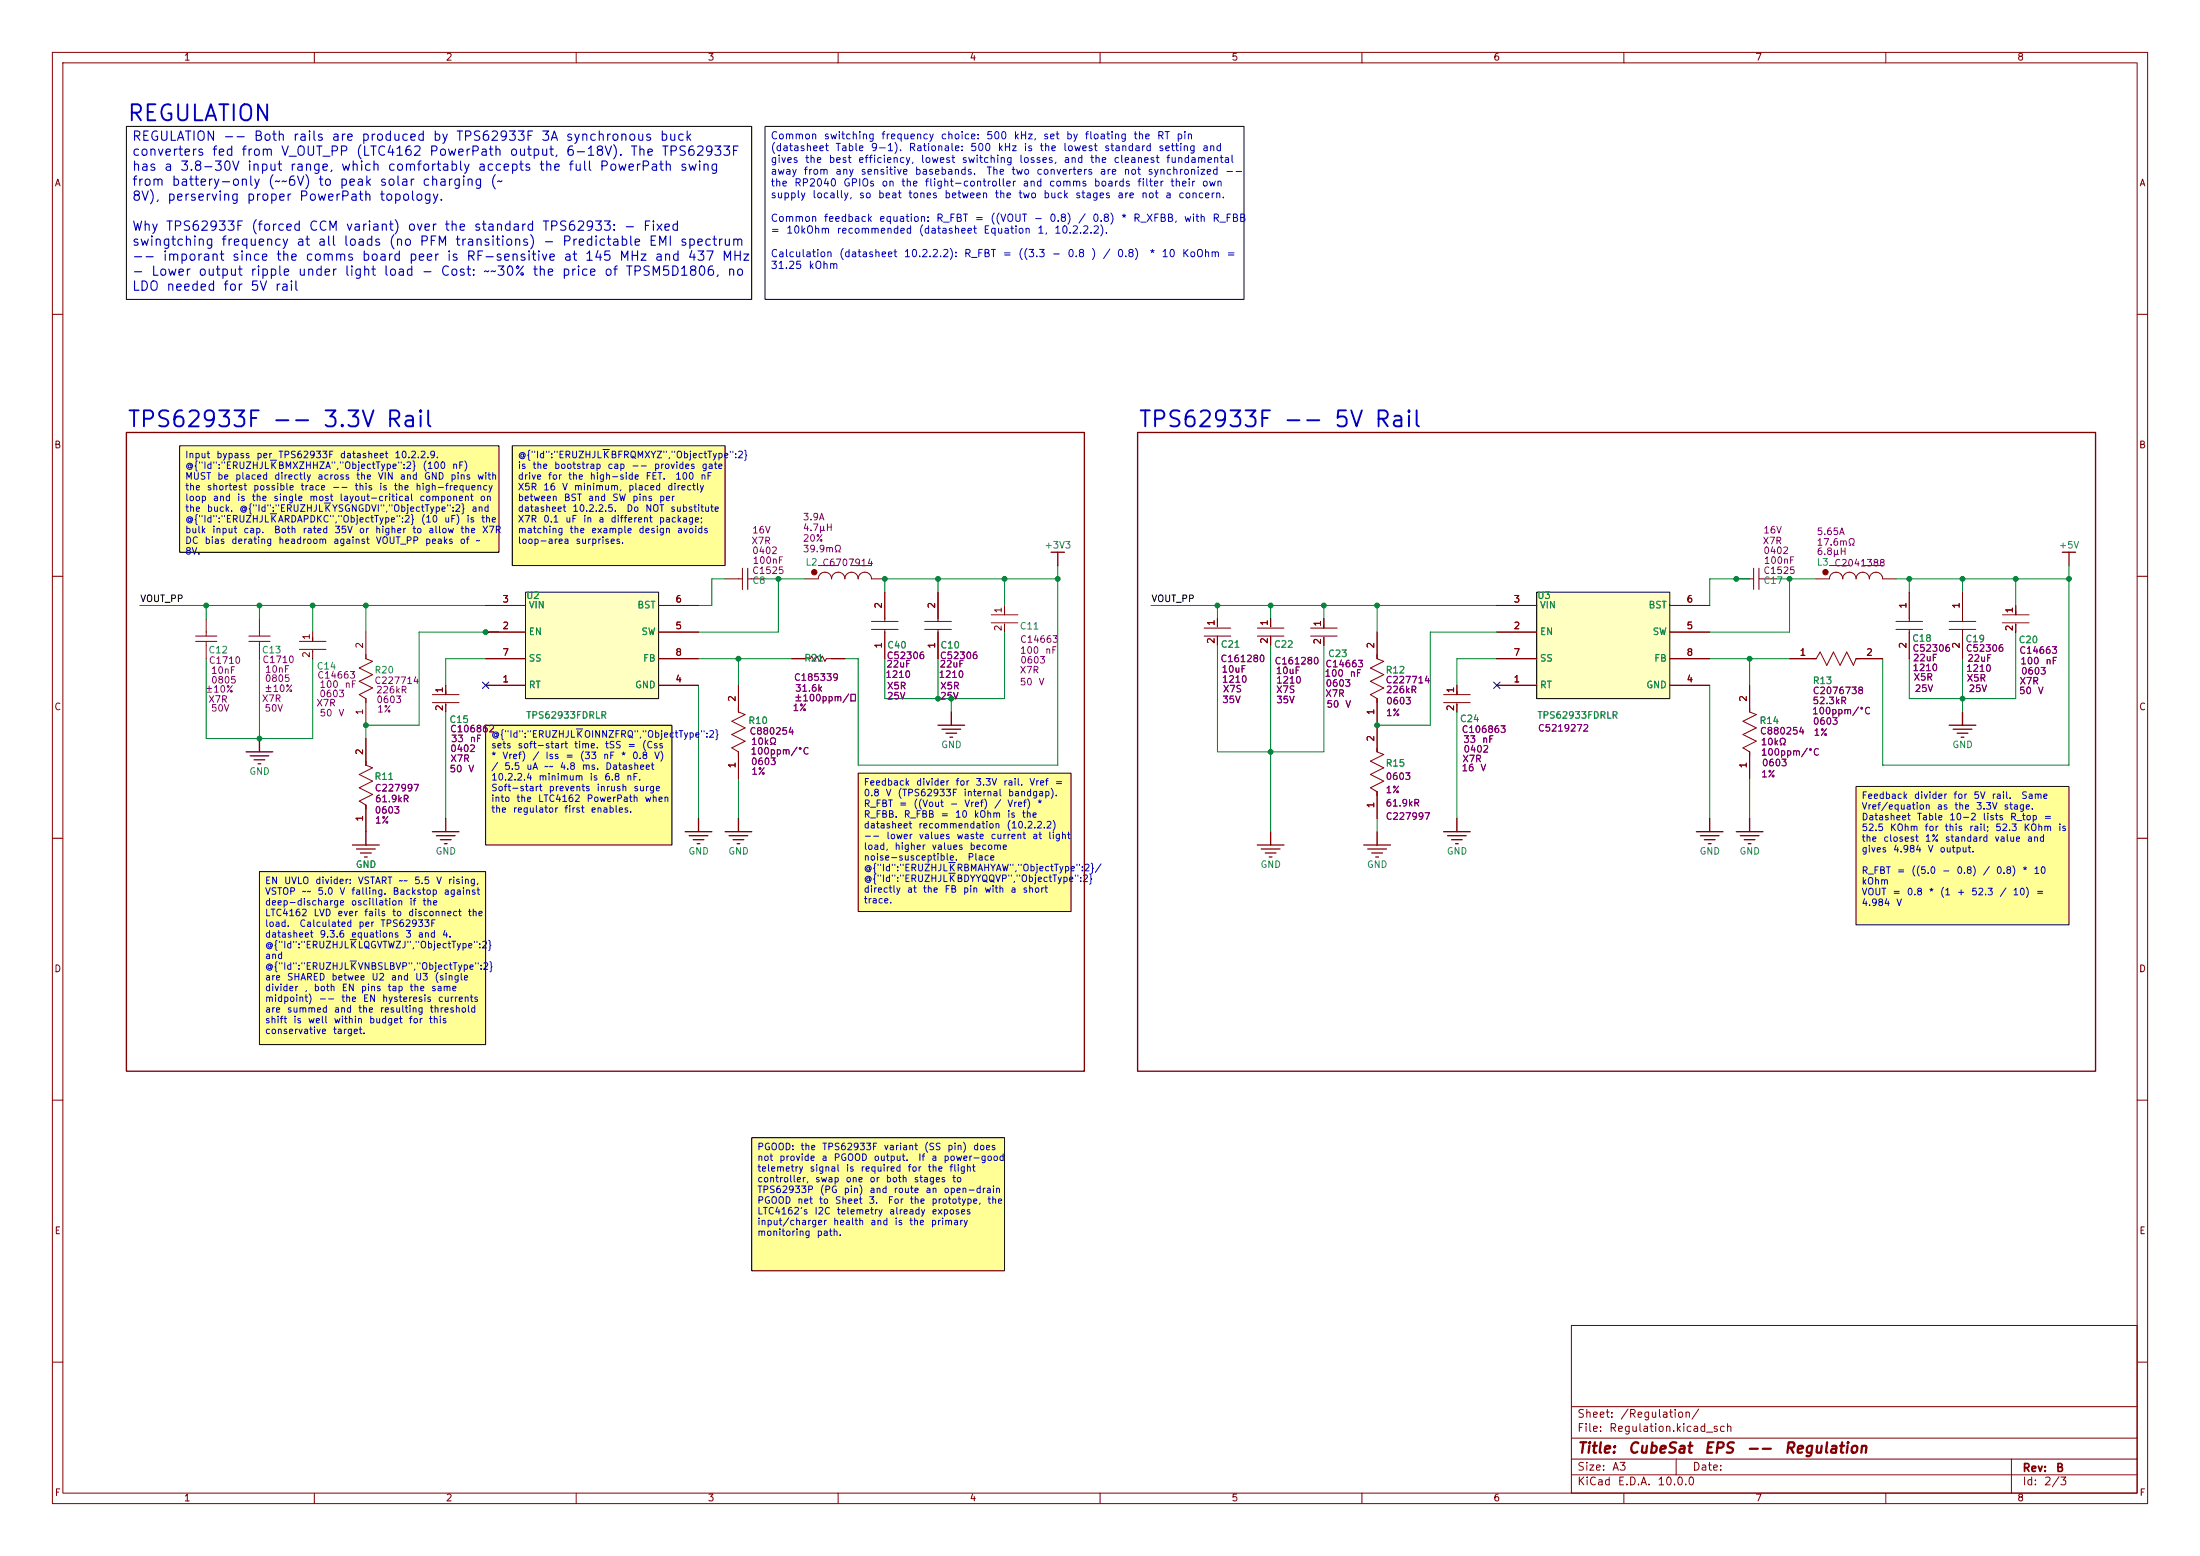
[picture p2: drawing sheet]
<svg xmlns="http://www.w3.org/2000/svg" width="420mm" height="297mm" viewBox="0 0 420 297" stroke-linecap="round" stroke-linejoin="round" font-family="sans-serif">
<g fill="none" stroke="#840000" stroke-width=".19">
<path d="M10 10h400v277h-400zM12 12h396v273h-396zM60 10v2M110 10v2M160 10v2M210 10v2M260 10v2M310 10v2M360 10v2M10 60h2M408 60h2M10 110h2"/>
<path d="M408 110h2M10 160h2M408 160h2M10 210h2M408 210h2M300 253h108v32h-108zM10 260h2M300 278.5h108M300 274.5h108M300 268.5h108M320 278.5v3M384 278.5v6.5"/>
<path d="M408 260h2M60 285v2M110 285v2M160 285v2M210 285v2M260 285v2M300 281.5h108M310 285v2M360 285v2"/>
</g>
<g fill="#fff">
<path d="M24.1 24.1h119.4v33.1h-119.4z"/>
<path d="M146 24.1h91.5v33.1h-91.5z"/>
</g>
<g fill="#ffff96">
<path d="M49.5 166.4h43.2v33h-43.2z"/>
<path d="M354.3 150.1h40.7v26.4h-40.7z"/>
<path d="M163.8 147.6h40.7v26.4h-40.7z"/>
<path d="M92.7 138.4h35.6v22.9h-35.6z"/>
<path d="M143.5 217.2h48.3v25.4h-48.3z"/>
<path d="M34.3 85.1h60.9v20.3h-60.9z"/>
<path d="M97.8 85.1h40.6v22.9h-40.6z"/>
</g>
<g fill="none" stroke="#840000" stroke-width=".25">
<path d="M393.7 105.4h2.5M395 105.4v2.6M372.1 138.4h5.1M372.9 139.2h3.5M373.6 140h2.1M374.6 135.9v2.5M47 143.5h5.1M47.8 144.3h3.5M48.5 145h2M49.3 145.8h.5M49.5 141v2.5M69.8 158.8v2.5"/>
<path d="M82.5 158.8h5.1M83.3 159.5h3.6M85.1 156.2v2.6M130.8 158.8h5.1M131.6 159.5h3.5M133.3 156.2v2.6M138.4 158.8h5.1M139.2 159.5h3.5M141 156.2v2.6M323.8 158.8h5.1M324.6 159.5h3.6M326.4 156.2v2.6"/>
<path d="M331.5 158.8h5M332.2 159.5h3.6M334 156.2v2.6M374.4 140.7h.5M67.3 161.3h5.1M68.1 162.1h3.5M68.8 162.8h2.1M69.6 163.6h.5M84.1 160.3h2M84.8 161h.5M132.3 160.3h2.1M133.1 161h.5"/>
<path d="M140 160.3h2M140.7 161h.5M325.4 160.3h2M326.1 161h.5M333 160.3h2M333.8 161h.5"/>
</g>
<g fill="none" stroke="#840000" stroke-width=".19">
<path d="M39.4 118.1v3.3M49.5 118.1v3.3M138.4 110.5h3.3M141.7 108.5v4M142.7 110.5h3.3M142.7 108.5v4M166.4 118.6h5M168.9 113v5.6M331.5 110.5h3.3M334.8 108.5v4M335.8 110.5h3.3M335.8 108.5v4"/>
<path d="M346.7 110.5h2.5a1.27 1.27 0 0 1 1.3-1.3 1.27 1.27 0 0 1 1.3 1.3 1.27 1.27 0 0 1 1.3-1.3 1.27 1.27 0 0 1 1.2 1.3 1.27 1.27 0 0 1 1.3-1.3 1.27 1.27 0 0 1 1.3 1.3 1.27 1.27 0 0 1 1.2-1.3 1.27 1.27 0 0 1 1.3 1.3h2.5M349.2 108h3.9M355.6 108h3.8M361.9 118.6h5.1M364.5 113v5.6M372.1 118.6h5.1M374.6 113v5.6M382.3 118.9h5M382.3 117.3h5M384.8 115.6v1.7M384.8 119.1v1.6M37.3 121.4h4.1"/>
<path d="M37.3 122.4h4.1M39.4 122.4v3.3M47.5 121.4h4.1M47.5 122.4h4.1M49.5 122.4v3.3M57.1 122.4h5.1M57.1 124h5.1M59.7 120.7v1.7M59.7 124.2v1.5M69.8 120.7v5l1.3 .5-2.5 1.3 2.5 1.3-2.5 1.2 2.5 1.3-2.5 1.3 1.2 .8v5M82.5 134.1h5.1M82.5 132.6h5.1"/>
<path d="M85.1 130.8v1.8M85.1 134.4v1.5M141 130.8v5.1l1.2 .5-2.5 1.3 2.5 1.2-2.5 1.3 2.5 1.3-2.5 1.2 1.3 .8v5.1M151.1 125.7h3.6l.2-.5 .5 1 .6-1 .5 1 .5-1 .5 1 .2-.5h3.6M166.4 120.1h5M168.9 120.1v5.6M334 130.8v5.1l1.3 .5-2.6 1.3 2.6 1.2-2.6 1.3 2.6 1.3-2.6 1.2 1.3 .8v5.1M341.6 125.7h5.1l.8-1.2 1.2 2.5 1.3-2.5 1.3 2.5 1.3-2.5 1.2 2.5 .5-1.3h5.1M361.9 120.1h5.1M364.5 120.1v5.6M372.1 120.1h5.1M374.6 120.1v5.6"/>
<path d="M69.8 141v5.1l1.3 .5-2.5 1.2 2.5 1.3-2.5 1.3 2.5 1.2-2.5 1.3 1.2 .8v5.1"/>
</g>
<circle cx="348.5" cy="109.2" r=".51" fill="#840000" stroke="#840000" stroke-width=".19"/>
<path d="M100.3 113h25.4v20.4h-25.4z" fill="#ffffc2"/>
<path d="M100.3 113h25.4v20.4h-25.4z" fill="none" stroke="#000" stroke-width=".19"/>
<g fill="none" stroke="#840000" stroke-width=".19">
<path d="M92.7 115.6h7.6M125.7 115.6h7.6M153.7 110.5h2.5a1.27 1.27 0 0 1 1.3-1.3 1.27 1.27 0 0 1 1.2 1.3 1.27 1.27 0 0 1 1.3-1.3 1.27 1.27 0 0 1 1.3 1.3 1.27 1.27 0 0 1 1.3-1.3 1.27 1.27 0 0 1 1.2 1.3 1.27 1.27 0 0 1 1.3-1.3 1.27 1.27 0 0 1 1.3 1.3h2.5M156.2 108h3.8M162.6 108h3.8M176.5 118.6h5.1M179.1 113v5.6M189.2 118.9h5.1M189.2 117.3h5.1M191.8 115.6v1.7M191.8 119.1v1.6M229.9 119.9h5"/>
<path d="M232.4 118.1v1.5M240 119.9h5.1M242.6 118.1v1.5M250.2 119.9h5.1M252.7 118.1v1.8M92.7 130.8h7.6M92.7 120.7h7.6M92.7 125.7h7.6M125.7 130.8h7.6M125.7 120.7h7.6M125.7 125.7h7.6M176.5 120.1h5.1"/>
<path d="M179.1 120.1v5.6M229.9 121.4h5M232.4 121.4v1.8M240 121.4h5.1M242.6 121.4v1.8M250.2 121.4h5.1M252.7 121.7v1.5M262.9 120.7v5l1.3 .5-2.6 1.3 2.6 1.3-2.6 1.2 2.6 1.3-2.6 1.3 1.3 .8v10.1l1.3 .5-2.6 1.3 2.6 1.3-2.6 1.2 2.6 1.3-2.6 1.3 1.3 .7v5.1M275.6 134.1h5.1M275.6 132.6h5.1M278.1 130.8v1.8M278.1 134.4v1.5"/>
</g>
<g fill="none" stroke="#840000" stroke-width=".25">
<path d="M200.7 105.4h2.5M201.9 105.4v2.6M179.1 138.4h5M179.8 139.2h3.6M180.6 140h2M181.6 135.9v2.5M181.4 140.7h.5M242.6 158.8v2.5M262.9 158.8v2.5M275.6 158.8h5.1M276.4 159.5h3.5M278.1 156.2v2.6"/>
<path d="M240 161.3h5.1M240.8 162.1h3.5M241.6 162.8h2M242.3 163.6h.5M260.3 161.3h5.1M261.1 162.1h3.6M261.9 162.8h2M262.6 163.6h.5M277.1 160.3h2M277.9 161h.5"/>
</g>
<circle cx="155.4" cy="109.2" r=".51" fill="#840000" stroke="#840000" stroke-width=".19"/>
<path d="M293.4 113h25.4v20.4h-25.4z" fill="#ffffc2"/>
<path d="M24.1 24.1h119.4v33.1h-119.4zM146 24.1h91.5v33.1h-91.5zM34.3 85.1h60.9v20.3h-60.9zM97.8 85.1h40.6v22.9h-40.6zM293.4 113h25.4v20.4h-25.4zM92.7 138.4h35.6v22.9h-35.6zM163.8 147.6h40.7v26.4h-40.7zM354.3 150.1h40.7v26.4h-40.7zM49.5 166.4h43.2v33h-43.2zM143.5 217.2h48.3v25.4h-48.3z" fill="none" stroke="#000" stroke-width=".19"/>
<g fill="none" stroke="#840000" stroke-width=".19">
<path d="M92.7 115.6h7.6M125.7 115.6h7.6M168.9 113v5.1M179.1 113v5.1M232.4 118.1v1.5M242.6 118.1v1.5M252.7 118.1v1.8M285.7 115.6h7.7M318.8 115.6h7.6M364.5 113v5.1M374.6 113v5.1M384.8 115.6v1.7"/>
<path d="M384.8 119.1v1.6M85.1 130.8v1.8M85.1 134.4v1.5M92.7 130.8h7.6M92.7 120.7h7.6M92.7 125.7h7.6M125.7 130.8h7.6M125.7 120.7h7.6M125.7 125.7h7.6M141 130.8v5.1M151.1 125.7h2.6M158.7 125.7h2.6"/>
<path d="M168.9 120.7v5M179.1 120.7v5M232.4 121.4v1.8M242.6 121.4v1.8M252.7 121.7v1.5M262.9 120.7v5M262.9 133.4v10.1M278.1 130.8v1.8M278.1 134.4v1.5M285.7 130.8h7.7M285.7 120.7h7.7M285.7 125.7h7.7"/>
<path d="M318.8 130.8h7.6M318.8 120.7h7.6M318.8 125.7h7.6M334 130.8v5.1M341.6 125.7h5.1M354.3 125.7h5.1M364.5 120.7v5M374.6 120.7v5M69.8 141v5.1M69.8 153.7v5.1M141 143.5v5.1M262.9 151.1v5.1"/>
<path d="M334 143.5v5.1"/>
</g>
<g fill="none" stroke="#008400" stroke-width=".19">
<path d="M26.7 115.6h66M39.4 115.6v2.5M49.5 115.6v2.5M59.7 115.6v5.1M69.8 115.6v5.1M138.4 110.5h-2.5v5.1h-2.6M146 110.5h7.7M148.6 110.5v10.2h-15.3M179.1 110.5v2.5M191.8 110.5v5.1M201.9 108v38.1h-38.1v-20.4h-2.5M201.9 110.5h-33v2.5"/>
<path d="M219.7 115.6h66M232.4 115.6v2.5M242.6 115.6v2.5M252.7 115.6v2.5M262.9 115.6v5.1M334 110.5h-7.6v5.1M339.1 110.5h7.6M341.6 110.5v10.2h-15.2M361.9 110.5h33.1M364.5 110.5v2.5M374.6 110.5v2.5M384.8 110.5v5.1"/>
<path d="M395 108v38.1h-35.6v-20.4M39.4 125.7v15.3h20.3v-15.3M49.5 125.7v15.3M85.1 135.9v20.3M92.7 125.7h-7.6v5.1M95.2 120.7h-15.2v17.7h-10.2v2.6M133.3 130.8v25.4M133.3 125.7h17.8M141 125.7v5.1M179.1 125.7v7.7M181.6 133.4v2.5M191.8 120.7v12.7h-22.9v-7.7"/>
<path d="M232.4 123.2v20.3h20.3v-20.3M242.6 123.2v35.6M278.1 135.9v20.3M285.7 120.7h-12.7v17.7h-10.1M285.7 125.7h-7.6v5.1M326.4 130.8v25.4M326.4 125.7h15.2M334 125.7v5.1M374.6 125.7v10.2M384.8 120.7v12.7h-20.3v-7.7M141 148.6v7.6M262.9 156.2v2.6"/>
<path d="M334 148.6v7.6"/>
</g>
<path d="M92.1 130.2l1.2 1.2M93.3 130.2l-1.2 1.2M285.1 130.2l1.3 1.2M286.4 130.2l-1.3 1.2" fill="none" stroke="#000084" stroke-width=".19"/>
<path d="M51.6 87.8h1.2M51.6 98.1h1.2M61.9 96h1.2M115.1 85.8h1.2M110 139.1h1.2M66.8 179.3h1.3M181.1 164.6h1.3M181.1 166.7h1.3M66.8 183.4h1.3" fill="none" stroke="#0000c2" stroke-width=".19"/>
<path d="M24.1 82.6h182.9v121.9h-182.9zM217.2 82.6h182.8v121.9h-182.8z" fill="none" stroke="#800000" stroke-width=".25"/>
<g fill="#008400" stroke="#008400" stroke-width=".19">
<circle cx="201.9" cy="110.5" r=".46"/>
<circle cx="148.6" cy="110.5" r=".46"/>
<circle cx="191.8" cy="110.5" r=".46"/>
<circle cx="168.9" cy="110.5" r=".46"/>
<circle cx="179.1" cy="110.5" r=".46"/>
<circle cx="69.8" cy="115.6" r=".46"/>
<circle cx="49.5" cy="115.6" r=".46"/>
<circle cx="39.4" cy="115.6" r=".46"/>
<circle cx="92.7" cy="120.7" r=".46"/>
<circle cx="252.7" cy="115.6" r=".46"/>
<circle cx="262.9" cy="115.6" r=".46"/>
<circle cx="334" cy="125.7" r=".46"/>
<circle cx="242.6" cy="115.6" r=".46"/>
<circle cx="232.4" cy="115.6" r=".46"/>
<circle cx="242.6" cy="143.5" r=".46"/>
<circle cx="262.9" cy="138.4" r=".46"/>
<circle cx="141" cy="125.7" r=".46"/>
<circle cx="181.6" cy="133.4" r=".46"/>
<circle cx="179.1" cy="133.4" r=".46"/>
<circle cx="374.6" cy="133.4" r=".46"/>
<circle cx="331.5" cy="110.5" r=".46"/>
<circle cx="341.6" cy="110.5" r=".46"/>
<circle cx="59.7" cy="115.6" r=".46"/>
<circle cx="69.8" cy="138.4" r=".46"/>
<circle cx="49.5" cy="141" r=".46"/>
<circle cx="374.6" cy="110.5" r=".46"/>
<circle cx="395" cy="110.5" r=".46"/>
<circle cx="364.5" cy="110.5" r=".46"/>
<circle cx="384.8" cy="110.5" r=".46"/>
</g>
<g font-size="3" fill="#0000c2">
<text x="24.1" y="23.9">REGULATION</text>
<text x="24.1" y="82.3">TPS62933F</text>
<text x="51.7" y="82.3">--</text>
<text x="61.4" y="82.3">3.3V</text>
<text x="73.5" y="82.3">Rail</text>
<text x="217.2" y="82.3">TPS62933F</text>
<text x="244.7" y="82.3">--</text>
<text x="254.5" y="82.3">5V</text>
<text x="262.1" y="82.3">Rail</text>
</g>
<g font-size="2" fill="#840000">
<text x="301" y="277.9">Title:</text>
<text x="310.6" y="277.9">CubeSat</text>
<text x="325.2" y="277.9">EPS</text>
<text x="333.2" y="277.9">--</text>
<text x="340.5" y="277.9">Regulation</text>
</g>
<g font-size="1.8" fill="#0000c2">
<text x="25.1" y="27.3">REGULATION</text>
<text x="42.5" y="27.3">--</text>
<text x="48.3" y="27.3">Both</text>
<text x="55.8" y="27.3">rails</text>
<text x="63.2" y="27.3">are</text>
<text x="68.9" y="27.3">produced</text>
<text x="82.5" y="27.3">by</text>
<text x="86.9" y="27.3">TPS62933F</text>
<text x="103.2" y="27.3">3A</text>
<text x="107.9" y="27.3">synchronous</text>
<text x="125.8" y="27.3">buck</text>
<text x="25.1" y="30.2">converters</text>
<text x="25.1" y="33">has</text>
<text x="25.1" y="35.9">from</text>
<text x="31.2" y="33">a</text>
<text x="32.6" y="35.9">battery-only</text>
<text x="34.3" y="33">3.8-30V</text>
<text x="40.3" y="30.2">fed</text>
<text x="45.9" y="30.2">from</text>
<text x="47.1" y="33">input</text>
<text x="51" y="35.9">(~~6V)</text>
<text x="53.5" y="30.2">V_OUT_PP</text>
<text x="55.2" y="33">range,</text>
<text x="60.6" y="35.9">to</text>
<text x="64.7" y="35.9">peak</text>
<text x="65" y="33">which</text>
<text x="67.8" y="30.2">(LTC4162</text>
<text x="72.3" y="35.9">solar</text>
<text x="73.9" y="33">comfortably</text>
<text x="80.5" y="35.9">charging</text>
<text x="81.8" y="30.2">PowerPath</text>
<text x="91.1" y="33">accepts</text>
<text x="93.4" y="35.9">(~</text>
<text x="97.2" y="30.2">output,</text>
<text x="102.8" y="33">the</text>
<text x="107.9" y="30.2">6-18V).</text>
<text x="108.4" y="33">full</text>
<text x="114.3" y="33">PowerPath</text>
<text x="120.2" y="30.2">The</text>
<text x="126.2" y="30.2">TPS62933F</text>
<text x="129.7" y="33">swing</text>
<text x="25.1" y="38.8">8V),</text>
<text x="31.8" y="38.8">perserving</text>
<text x="47" y="38.8">proper</text>
<text x="57" y="38.8">PowerPath</text>
<text x="72.3" y="38.8">topology.</text>
<text x="25.1" y="44.5">Why</text>
<text x="25.1" y="47.4">swingtching</text>
<text x="31.5" y="44.5">TPS62933F</text>
<text x="42.1" y="47.4">frequency</text>
<text x="47.8" y="44.5">(forced</text>
<text x="56.4" y="47.4">at</text>
<text x="58.8" y="44.5">CCM</text>
<text x="60.5" y="47.4">all</text>
<text x="65.5" y="47.4">loads</text>
<text x="65.9" y="44.5">variant)</text>
<text x="74.1" y="47.4">(no</text>
<text x="77.7" y="44.5">over</text>
<text x="80" y="47.4">PFM</text>
<text x="84.7" y="44.5">the</text>
<text x="86.8" y="47.4">transitions)</text>
<text x="90.3" y="44.5">standard</text>
<text x="103.4" y="44.5">TPS62933:</text>
<text x="103.5" y="47.4">-</text>
<text x="107.2" y="47.4">Predictable</text>
<text x="119" y="44.5">-</text>
<text x="122.6" y="44.5">Fixed</text>
<text x="123.7" y="47.4">EMI</text>
<text x="129.7" y="47.4">spectrum</text>
<text x="25.1" y="50.2">--</text>
<text x="25.1" y="53.1">-</text>
<text x="28.7" y="53.1">Lower</text>
<text x="30.9" y="50.2">imporant</text>
<text x="37.7" y="53.1">output</text>
<text x="44.2" y="50.2">since</text>
<text x="47.7" y="53.1">ripple</text>
<text x="52.6" y="50.2">the</text>
<text x="56.7" y="53.1">under</text>
<text x="58.2" y="50.2">comms</text>
<text x="65.6" y="53.1">light</text>
<text x="68.9" y="50.2">board</text>
<text x="73.1" y="53.1">load</text>
<text x="77.9" y="50.2">peer</text>
<text x="80.3" y="53.1">-</text>
<text x="84" y="53.1">Cost:</text>
<text x="85.1" y="50.2">is</text>
<text x="88.9" y="50.2">RF-sensitive</text>
<text x="92.1" y="53.1">~~30%</text>
<text x="101.5" y="53.1">the</text>
<text x="107.1" y="53.1">price</text>
<text x="107.4" y="50.2">at</text>
<text x="111.5" y="50.2">145</text>
<text x="115.2" y="53.1">of</text>
<text x="118.1" y="50.2">MHz</text>
<text x="119.3" y="53.1">TPSM5D1806,</text>
<text x="124.9" y="50.2">and</text>
<text x="131.1" y="50.2">437</text>
<text x="137.7" y="50.2">MHz</text>
<text x="138.7" y="53.1">no</text>
<text x="25.1" y="55.9">LDO</text>
<text x="31.6" y="55.9">needed</text>
<text x="42.5" y="55.9">for</text>
<text x="47.7" y="55.9">5V</text>
<text x="52.3" y="55.9">rail</text>
</g>
<g font-size="1.5" fill="#840000">
<text x="301" y="273.7">File:</text>
<text x="301" y="271">Sheet:</text>
<text x="307.1" y="273.7">Regulation.kicad_sch</text>
<text x="309.2" y="271">/Regulation/</text>
<text x="301" y="281.1">Size:</text>
<text x="307.6" y="281.1">A3</text>
<text x="323" y="281.1">Date:</text>
<text x="386" y="281.3">Rev:</text>
<text x="392.4" y="281.3">B</text>
<text x="301" y="283.9">KiCad</text>
<text x="308.7" y="283.9">E.D.A.</text>
<text x="316.3" y="283.9">10.0.0</text>
<text x="386" y="283.9">Id:</text>
<text x="390.1" y="283.9">2/3</text>
</g>
<g font-size="1.4" fill="#0000c2">
<text x="147" y="26.9">Common</text>
<text x="147" y="29.2">(datasheet</text>
<text x="157.2" y="26.9">switching</text>
<text x="159.4" y="29.2">Table</text>
<text x="166.1" y="29.2">9-1).</text>
<text x="168.1" y="26.9">frequency</text>
<text x="173.3" y="29.2">Rationale:</text>
<text x="179.5" y="26.9">choice:</text>
<text x="185.1" y="29.2">500</text>
<text x="188.2" y="26.9">500</text>
<text x="190.3" y="29.2">kHz</text>
<text x="193.4" y="26.9">kHz,</text>
<text x="195.3" y="29.2">is</text>
<text x="198.3" y="29.2">the</text>
<text x="199" y="26.9">set</text>
<text x="202.8" y="29.2">lowest</text>
<text x="203.4" y="26.9">by</text>
<text x="207" y="26.9">floating</text>
<text x="210.7" y="29.2">standard</text>
<text x="216.3" y="26.9">the</text>
<text x="220.8" y="26.9">RT</text>
<text x="221" y="29.2">setting</text>
<text x="224.5" y="26.9">pin</text>
<text x="229.4" y="29.2">and</text>
<text x="147" y="31.4">gives</text>
<text x="147" y="33.7">away</text>
<text x="147" y="35.9">the</text>
<text x="151.5" y="35.9">RP2040</text>
<text x="153.3" y="33.7">from</text>
<text x="153.6" y="31.4">the</text>
<text x="158.1" y="31.4">best</text>
<text x="159.3" y="33.7">any</text>
<text x="160.9" y="35.9">GPIOs</text>
<text x="163.7" y="31.4">efficiency,</text>
<text x="164.2" y="33.7">sensitive</text>
<text x="168.2" y="35.9">on</text>
<text x="171.9" y="35.9">the</text>
<text x="174.5" y="33.7">basebands.</text>
<text x="175.7" y="31.4">lowest</text>
<text x="176.4" y="35.9">flight-controller</text>
<text x="183.5" y="31.4">switching</text>
<text x="188.2" y="33.7">The</text>
<text x="193" y="33.7">two</text>
<text x="194.4" y="31.4">losses,</text>
<text x="195.1" y="35.9">and</text>
<text x="197.7" y="33.7">converters</text>
<text x="200.1" y="35.9">comms</text>
<text x="202.9" y="31.4">and</text>
<text x="208" y="31.4">the</text>
<text x="208.7" y="35.9">boards</text>
<text x="209.8" y="33.7">are</text>
<text x="212.5" y="31.4">cleanest</text>
<text x="214.4" y="33.7">not</text>
<text x="217" y="35.9">filter</text>
<text x="219" y="33.7">synchronized</text>
<text x="222.5" y="31.4">fundamental</text>
<text x="223.3" y="35.9">their</text>
<text x="229.3" y="35.9">own</text>
<text x="233.8" y="33.7">--</text>
<text x="147" y="38.2">supply</text>
<text x="155" y="38.2">locally,</text>
<text x="163.9" y="38.2">so</text>
<text x="167.5" y="38.2">beat</text>
<text x="173.3" y="38.2">tones</text>
<text x="180.2" y="38.2">between</text>
<text x="189.8" y="38.2">the</text>
<text x="194.3" y="38.2">two</text>
<text x="199.1" y="38.2">buck</text>
<text x="205.1" y="38.2">stages</text>
<text x="213.2" y="38.2">are</text>
<text x="217.7" y="38.2">not</text>
<text x="222.3" y="38.2">a</text>
<text x="224.8" y="38.2">concern.</text>
<text x="147" y="42.7">Common</text>
<text x="147" y="44.9">=</text>
<text x="150" y="44.9">10kOhm</text>
<text x="157.2" y="42.7">feedback</text>
<text x="159.6" y="44.9">recommended</text>
<text x="167.7" y="42.7">equation:</text>
<text x="175.3" y="44.9">(datasheet</text>
<text x="178.6" y="42.7">R_FBT</text>
<text x="186" y="42.7">=</text>
<text x="187.6" y="44.9">Equation</text>
<text x="188.9" y="42.7">((VOUT</text>
<text x="197.2" y="42.7">-</text>
<text x="197.9" y="44.9">1,</text>
<text x="200.2" y="42.7">0.8)</text>
<text x="201.2" y="44.9">10.2.2.2).</text>
<text x="205.7" y="42.7">/</text>
<text x="208.4" y="42.7">0.8)</text>
<text x="213.9" y="42.7">*</text>
<text x="216.2" y="42.7">R_XFBB,</text>
<text x="225.9" y="42.7">with</text>
<text x="231.3" y="42.7">R_FBB</text>
<text x="147" y="49.4">Calculation</text>
<text x="147" y="51.7">31.25</text>
<text x="154.2" y="51.7">kOhm</text>
<text x="160.1" y="49.4">(datasheet</text>
<text x="172.4" y="49.4">10.2.2.2):</text>
<text x="183.9" y="49.4">R_FBT</text>
<text x="191.3" y="49.4">=</text>
<text x="194.3" y="49.4">((3.3</text>
<text x="200.7" y="49.4">-</text>
<text x="203.7" y="49.4">0.8</text>
<text x="208.2" y="49.4">)</text>
<text x="210.4" y="49.4">/</text>
<text x="213.1" y="49.4">0.8)</text>
<text x="219.3" y="49.4">*</text>
<text x="221.6" y="49.4">10</text>
<text x="225.5" y="49.4">KoOhm</text>
<text x="234" y="49.4">=</text>
</g>
<g font-size="1.3" fill="#840000">
<text x="35" y="11.9">1</text>
<text x="85" y="11.9">2</text>
<text x="135" y="11.9">3</text>
<text x="185" y="11.9">4</text>
<text x="235" y="11.9">5</text>
<text x="285" y="11.9">6</text>
<text x="335" y="11.9">7</text>
<text x="385" y="11.9">8</text>
<text x="10.3" y="35.9">A</text>
<text x="408.3" y="35.9">A</text>
<text x="10.3" y="85.9">B</text>
<text x="408.2" y="85.9">B</text>
<text x="95.8" y="115.3">3</text>
<text x="128.8" y="115.3">6</text>
<text x="168.7" y="116.3" transform="rotate(-90 168.7 116.3)">2</text>
<text x="178.8" y="116.3" transform="rotate(-90 178.8 116.3)">2</text>
<text x="191.5" y="117.2" transform="rotate(-90 191.5 117.2)">1</text>
<text x="232.2" y="119.6" transform="rotate(-90 232.2 119.6)">1</text>
<text x="242.3" y="119.6" transform="rotate(-90 242.3 119.6)">1</text>
<text x="252.5" y="119.7" transform="rotate(-90 252.5 119.7)">1</text>
<text x="288.9" y="115.3">3</text>
<text x="321.9" y="115.3">6</text>
<text x="364.2" y="116.3" transform="rotate(-90 364.2 116.3)">1</text>
<text x="374.4" y="116.3" transform="rotate(-90 374.4 116.3)">1</text>
<text x="384.6" y="117.2" transform="rotate(-90 384.6 117.2)">1</text>
<text x="59.4" y="125.7" transform="rotate(-90 59.4 125.7)">2</text>
<text x="59.4" y="122.2" transform="rotate(-90 59.4 122.2)">1</text>
<text x="69.6" y="123.9" transform="rotate(-90 69.6 123.9)">2</text>
<text x="95.8" y="120.4">2</text>
<text x="95.8" y="125.5">7</text>
<text x="128.8" y="120.4">5</text>
<text x="128.8" y="125.5">8</text>
<text x="168.7" y="123.9" transform="rotate(-90 168.7 123.9)">1</text>
<text x="178.8" y="123.9" transform="rotate(-90 178.8 123.9)">1</text>
<text x="191.5" y="120.6" transform="rotate(-90 191.5 120.6)">2</text>
<text x="232.2" y="123" transform="rotate(-90 232.2 123)">2</text>
<text x="242.3" y="123" transform="rotate(-90 242.3 123)">2</text>
<text x="252.5" y="123.1" transform="rotate(-90 252.5 123.1)">2</text>
<text x="262.6" y="123.9" transform="rotate(-90 262.6 123.9)">2</text>
<text x="288.9" y="120.4">2</text>
<text x="288.9" y="125.5">7</text>
<text x="321.9" y="120.4">5</text>
<text x="321.9" y="125.5">8</text>
<text x="343.5" y="125.5">1</text>
<text x="356.2" y="125.5">2</text>
<text x="364.2" y="123.9" transform="rotate(-90 364.2 123.9)">2</text>
<text x="374.4" y="123.9" transform="rotate(-90 374.4 123.9)">2</text>
<text x="384.6" y="120.6" transform="rotate(-90 384.6 120.6)">2</text>
<text x="95.8" y="130.6">1</text>
<text x="128.8" y="130.6">4</text>
<text x="288.9" y="130.6">1</text>
<text x="321.9" y="130.6">4</text>
<text x="10.3" y="135.9">C</text>
<text x="69.6" y="136.6" transform="rotate(-90 69.6 136.6)">1</text>
<text x="84.8" y="135.8" transform="rotate(-90 84.8 135.8)">2</text>
<text x="84.8" y="132.4" transform="rotate(-90 84.8 132.4)">1</text>
<text x="140.7" y="134.1" transform="rotate(-90 140.7 134.1)">2</text>
<text x="262.6" y="136.6" transform="rotate(-90 262.6 136.6)">1</text>
<text x="277.9" y="135.8" transform="rotate(-90 277.9 135.8)">2</text>
<text x="277.9" y="132.4" transform="rotate(-90 277.9 132.4)">1</text>
<text x="333.8" y="134.1" transform="rotate(-90 333.8 134.1)">2</text>
<text x="408.2" y="135.9">C</text>
<text x="262.6" y="141.7" transform="rotate(-90 262.6 141.7)">2</text>
<text x="69.6" y="144.2" transform="rotate(-90 69.6 144.2)">2</text>
<text x="140.7" y="146.8" transform="rotate(-90 140.7 146.8)">1</text>
<text x="333.8" y="146.8" transform="rotate(-90 333.8 146.8)">1</text>
<text x="262.6" y="154.4" transform="rotate(-90 262.6 154.4)">1</text>
<text x="69.6" y="156.9" transform="rotate(-90 69.6 156.9)">1</text>
<text x="10.3" y="185.9">D</text>
<text x="408.2" y="185.9">D</text>
<text x="10.3" y="235.9">E</text>
<text x="408.3" y="235.9">E</text>
<text x="10.3" y="285.9">F</text>
<text x="35" y="286.9">1</text>
<text x="85" y="286.9">2</text>
<text x="135" y="286.9">3</text>
<text x="185" y="286.9">4</text>
<text x="235" y="286.9">5</text>
<text x="285" y="286.9">6</text>
<text x="335" y="286.9">7</text>
<text x="385" y="286.9">8</text>
<text x="408.3" y="285.9">F</text>
</g>
<g font-size="1.3" fill="#0000c2">
<text x="35.2" y="87.8">Input</text>
<text x="35.2" y="89.8">@{&quot;Id&quot;:&quot;ERUZHJLKBMXZHHZA&quot;,&quot;ObjectType&quot;:2}</text>
<text x="41.2" y="87.8">bypass</text>
<text x="48.8" y="87.8">per</text>
<text x="53" y="87.8">TPS62933F</text>
<text x="64.8" y="87.8">datasheet</text>
<text x="75.2" y="87.8">10.2.2.9.</text>
<text x="80.5" y="89.8">(100</text>
<text x="86.2" y="89.8">nF)</text>
<text x="98.7" y="87.8">@{&quot;Id&quot;:&quot;ERUZHJLKBFRQMXYZ&quot;,&quot;ObjectType&quot;:2}</text>
<text x="98.7" y="89.8">is</text>
<text x="101.5" y="89.8">the</text>
<text x="105.7" y="89.8">bootstrap</text>
<text x="115.9" y="89.8">cap</text>
<text x="120.4" y="89.8">--</text>
<text x="124.7" y="89.8">provides</text>
<text x="133.8" y="89.8">gate</text>
<text x="35.2" y="91.9">MUST</text>
<text x="35.2" y="93.9">the</text>
<text x="35.2" y="95.9">loop</text>
<text x="39.4" y="93.9">shortest</text>
<text x="40.5" y="95.9">and</text>
<text x="41.4" y="91.9">be</text>
<text x="44.8" y="91.9">placed</text>
<text x="45.1" y="95.9">is</text>
<text x="47.9" y="95.9">the</text>
<text x="48.2" y="93.9">possible</text>
<text x="52.1" y="95.9">single</text>
<text x="52.2" y="91.9">directly</text>
<text x="57.3" y="93.9">trace</text>
<text x="58.9" y="95.9">most</text>
<text x="60.5" y="91.9">across</text>
<text x="63.3" y="93.9">--</text>
<text x="64.7" y="95.9">layout-critical</text>
<text x="67.6" y="93.9">this</text>
<text x="67.9" y="91.9">the</text>
<text x="72" y="91.9">VIN</text>
<text x="72.3" y="93.9">is</text>
<text x="75.1" y="93.9">the</text>
<text x="76.2" y="91.9">and</text>
<text x="79.2" y="93.9">high-frequency</text>
<text x="80" y="95.9">component</text>
<text x="80.8" y="91.9">GND</text>
<text x="85.9" y="91.9">pins</text>
<text x="91" y="91.9">with</text>
<text x="91.5" y="95.9">on</text>
<text x="98.7" y="91.9">drive</text>
<text x="98.7" y="93.9">X5R</text>
<text x="98.7" y="95.9">between</text>
<text x="103.6" y="93.9">16</text>
<text x="104.5" y="91.9">for</text>
<text x="107.2" y="93.9">V</text>
<text x="107.5" y="95.9">BST</text>
<text x="108.3" y="91.9">the</text>
<text x="109.5" y="93.9">minimum,</text>
<text x="112.2" y="95.9">and</text>
<text x="112.5" y="91.9">high-side</text>
<text x="116.8" y="95.9">SW</text>
<text x="119.8" y="93.9">placed</text>
<text x="120.6" y="95.9">pins</text>
<text x="123.1" y="91.9">FET.</text>
<text x="125.7" y="95.9">per</text>
<text x="127.3" y="93.9">directly</text>
<text x="128.8" y="91.9">100</text>
<text x="133.6" y="91.9">nF</text>
<text x="35.2" y="98">the</text>
<text x="35.2" y="100">@{&quot;Id&quot;:&quot;ERUZHJLKARDAPDKC&quot;,&quot;ObjectType&quot;:2}</text>
<text x="39.4" y="98">buck.</text>
<text x="45.6" y="98">@{&quot;Id&quot;:&quot;ERUZHJLKYSGNGDVI&quot;,&quot;ObjectType&quot;:2}</text>
<text x="80.2" y="100">(10</text>
<text x="84.7" y="100">uF)</text>
<text x="88.9" y="100">is</text>
<text x="89.9" y="98">and</text>
<text x="91.7" y="100">the</text>
<text x="98.7" y="98">datasheet</text>
<text x="98.7" y="100">X7R</text>
<text x="103.6" y="100">0.1</text>
<text x="107.8" y="100">uF</text>
<text x="109.2" y="98">10.2.2.5.</text>
<text x="111.2" y="100">in</text>
<text x="114.1" y="100">a</text>
<text x="116.4" y="100">different</text>
<text x="119.5" y="98">Do</text>
<text x="123.1" y="98">NOT</text>
<text x="125.7" y="100">package;</text>
<text x="127.9" y="98">substitute</text>
<text x="35.2" y="102.1">bulk</text>
<text x="35.2" y="104.1">DC</text>
<text x="35.2" y="106.2">8V.</text>
<text x="39" y="104.1">bias</text>
<text x="40.4" y="102.1">input</text>
<text x="44.1" y="104.1">derating</text>
<text x="46.4" y="102.1">cap.</text>
<text x="52.2" y="102.1">Both</text>
<text x="53" y="104.1">headroom</text>
<text x="57.7" y="102.1">rated</text>
<text x="63.5" y="104.1">against</text>
<text x="63.7" y="102.1">35V</text>
<text x="68.4" y="102.1">or</text>
<text x="71.5" y="102.1">higher</text>
<text x="71.6" y="104.1">VOUT_PP</text>
<text x="78.6" y="102.1">to</text>
<text x="81" y="104.1">peaks</text>
<text x="81.7" y="102.1">allow</text>
<text x="87.6" y="104.1">of</text>
<text x="87.8" y="102.1">the</text>
<text x="90.7" y="104.1">~</text>
<text x="91.9" y="102.1">X7R</text>
<text x="98.7" y="102.1">matching</text>
<text x="98.7" y="104.1">loop-area</text>
<text x="108.6" y="102.1">the</text>
<text x="109.8" y="104.1">surprises.</text>
<text x="112.8" y="102.1">example</text>
<text x="121.8" y="102.1">design</text>
<text x="129.1" y="102.1">avoids</text>
<text x="93.7" y="141.1">@{&quot;Id&quot;:&quot;ERUZHJLKOINNZFRQ&quot;,&quot;ObjectType&quot;:2}</text>
<text x="93.7" y="143.2">sets</text>
<text x="98.7" y="143.2">soft-start</text>
<text x="109.5" y="143.2">time.</text>
<text x="115.4" y="143.2">tSS</text>
<text x="119.7" y="143.2">=</text>
<text x="122.4" y="143.2">(Css</text>
<text x="93.7" y="145.2">*</text>
<text x="93.7" y="147.2">/</text>
<text x="93.7" y="149.3">10.2.2.4</text>
<text x="95.8" y="145.2">Vref)</text>
<text x="96.2" y="147.2">5.5</text>
<text x="100.4" y="147.2">uA</text>
<text x="101.5" y="145.2">/</text>
<text x="102.7" y="149.3">minimum</text>
<text x="103.8" y="147.2">~~</text>
<text x="104" y="145.2">Iss</text>
<text x="106.8" y="147.2">4.8</text>
<text x="107.8" y="145.2">=</text>
<text x="110.6" y="145.2">(33</text>
<text x="110.9" y="147.2">ms.</text>
<text x="112.5" y="149.3">is</text>
<text x="115" y="145.2">nF</text>
<text x="115.3" y="149.3">6.8</text>
<text x="115.4" y="147.2">Datasheet</text>
<text x="118.4" y="145.2">*</text>
<text x="119.5" y="149.3">nF.</text>
<text x="120.6" y="145.2">0.8</text>
<text x="124.8" y="145.2">V)</text>
<text x="93.7" y="151.3">Soft-start</text>
<text x="93.7" y="153.4">into</text>
<text x="93.7" y="155.4">the</text>
<text x="97.8" y="155.4">regulator</text>
<text x="98.5" y="153.4">the</text>
<text x="102.6" y="153.4">LTC4162</text>
<text x="104.6" y="151.3">prevents</text>
<text x="107.6" y="155.4">first</text>
<text x="111.9" y="153.4">PowerPath</text>
<text x="112.7" y="155.4">enables.</text>
<text x="113.8" y="151.3">inrush</text>
<text x="120.8" y="151.3">surge</text>
<text x="123" y="153.4">when</text>
<text x="164.8" y="150.3">Feedback</text>
<text x="164.8" y="152.3">0.8</text>
<text x="164.8" y="154.3">R_FBT</text>
<text x="169" y="152.3">V</text>
<text x="171.2" y="152.3">(TPS62933F</text>
<text x="171.5" y="154.3">=</text>
<text x="174.3" y="154.3">((Vout</text>
<text x="174.8" y="150.3">divider</text>
<text x="181.2" y="154.3">-</text>
<text x="182.3" y="150.3">for</text>
<text x="183.8" y="152.3">internal</text>
<text x="184" y="154.3">Vref)</text>
<text x="186.1" y="150.3">3.3V</text>
<text x="189.7" y="154.3">/</text>
<text x="191.4" y="150.3">rail.</text>
<text x="192.2" y="154.3">Vref)</text>
<text x="192.3" y="152.3">bandgap).</text>
<text x="196.4" y="150.3">Vref</text>
<text x="197.9" y="154.3">*</text>
<text x="201.3" y="150.3">=</text>
<text x="355.3" y="152.8">Feedback</text>
<text x="355.3" y="154.8">Vref/equation</text>
<text x="365.3" y="152.8">divider</text>
<text x="369.6" y="154.8">as</text>
<text x="372.8" y="152.8">for</text>
<text x="373" y="154.8">the</text>
<text x="376.6" y="152.8">5V</text>
<text x="377.1" y="154.8">3.3V</text>
<text x="380.1" y="152.8">rail.</text>
<text x="382.4" y="154.8">stage.</text>
<text x="385.8" y="152.8">Same</text>
<text x="164.8" y="156.4">R_FBB.</text>
<text x="164.8" y="158.4">datasheet</text>
<text x="164.8" y="160.5">--</text>
<text x="169.1" y="160.5">lower</text>
<text x="172.4" y="156.4">R_FBB</text>
<text x="175.2" y="158.4">recommendation</text>
<text x="175.3" y="160.5">values</text>
<text x="179.5" y="156.4">=</text>
<text x="182.2" y="156.4">10</text>
<text x="182.5" y="160.5">waste</text>
<text x="185.8" y="156.4">kOhm</text>
<text x="189" y="160.5">current</text>
<text x="192" y="158.4">(10.2.2.2)</text>
<text x="192.2" y="156.4">is</text>
<text x="195" y="156.4">the</text>
<text x="196.9" y="160.5">at</text>
<text x="200" y="160.5">light</text>
<text x="355.3" y="156.9">Datasheet</text>
<text x="355.3" y="158.9">52.5</text>
<text x="355.3" y="161">the</text>
<text x="359.4" y="161">closest</text>
<text x="360.7" y="158.9">KOhm</text>
<text x="365.8" y="156.9">Table</text>
<text x="367.3" y="158.9">for</text>
<text x="367.4" y="161">1%</text>
<text x="371.1" y="158.9">this</text>
<text x="371.2" y="161">standard</text>
<text x="372" y="156.9">10-2</text>
<text x="375.8" y="158.9">rail;</text>
<text x="378.4" y="156.9">lists</text>
<text x="380.6" y="161">value</text>
<text x="380.8" y="158.9">52.3</text>
<text x="383.6" y="156.9">R_top</text>
<text x="386.2" y="158.9">KOhm</text>
<text x="386.8" y="161">and</text>
<text x="390" y="156.9">=</text>
<text x="392.8" y="158.9">is</text>
<text x="164.8" y="162.5">load,</text>
<text x="164.8" y="164.6">noise-susceptible.</text>
<text x="164.8" y="166.6">@{&quot;Id&quot;:&quot;ERUZHJLKRBMAHYAW&quot;,&quot;ObjectType&quot;:2}/</text>
<text x="170.7" y="162.5">higher</text>
<text x="177.8" y="162.5">values</text>
<text x="184.6" y="164.6">Place</text>
<text x="185" y="162.5">become</text>
<text x="355.3" y="163">gives</text>
<text x="355.3" y="167.1">R_FBT</text>
<text x="361.3" y="163">4.984</text>
<text x="362" y="167.1">=</text>
<text x="364.8" y="167.1">((5.0</text>
<text x="367.9" y="163">V</text>
<text x="370.2" y="163">output.</text>
<text x="370.6" y="167.1">-</text>
<text x="373.4" y="167.1">0.8)</text>
<text x="378.4" y="167.1">/</text>
<text x="380.9" y="167.1">0.8)</text>
<text x="386" y="167.1">*</text>
<text x="388.1" y="167.1">10</text>
<text x="50.5" y="169">EN</text>
<text x="50.5" y="171.1">VSTOP</text>
<text x="50.5" y="173.1">deep-discharge</text>
<text x="54.1" y="169">UVLO</text>
<text x="57.5" y="171.1">~~</text>
<text x="60.1" y="169">divider:</text>
<text x="60.5" y="171.1">5.0</text>
<text x="64.7" y="171.1">V</text>
<text x="66.9" y="173.1">oscillation</text>
<text x="67" y="171.1">falling.</text>
<text x="68.2" y="169">VSTART</text>
<text x="74.8" y="171.1">Backstop</text>
<text x="76" y="169">~~</text>
<text x="78" y="173.1">if</text>
<text x="79" y="169">5.5</text>
<text x="80.5" y="173.1">the</text>
<text x="83.1" y="169">V</text>
<text x="84.6" y="171.1">against</text>
<text x="85.4" y="169">rising,</text>
<text x="164.8" y="168.7">@{&quot;Id&quot;:&quot;ERUZHJLKBDYYQQVP&quot;,&quot;ObjectType&quot;:2}</text>
<text x="164.8" y="170.7">directly</text>
<text x="164.8" y="172.7">trace.</text>
<text x="173" y="170.7">at</text>
<text x="176.1" y="170.7">the</text>
<text x="180.2" y="170.7">FB</text>
<text x="183.7" y="170.7">pin</text>
<text x="187.8" y="170.7">with</text>
<text x="192.8" y="170.7">a</text>
<text x="195.1" y="170.7">short</text>
<text x="355.3" y="169.2">kOhm</text>
<text x="355.3" y="171.2">VOUT</text>
<text x="355.3" y="173.2">4.984</text>
<text x="361.2" y="171.2">=</text>
<text x="361.9" y="173.2">V</text>
<text x="363.9" y="171.2">0.8</text>
<text x="368.1" y="171.2">*</text>
<text x="370.2" y="171.2">(1</text>
<text x="373.5" y="171.2">+</text>
<text x="376.2" y="171.2">52.3</text>
<text x="381.6" y="171.2">/</text>
<text x="384.1" y="171.2">10)</text>
<text x="388.6" y="171.2">=</text>
<text x="50.5" y="175.2">LTC4162</text>
<text x="50.5" y="177.2">load.</text>
<text x="50.5" y="179.3">datasheet</text>
<text x="57" y="177.2">Calculated</text>
<text x="59.8" y="175.2">LVD</text>
<text x="60.9" y="179.3">9.3.6</text>
<text x="64.3" y="175.2">ever</text>
<text x="66.9" y="179.3">equations</text>
<text x="68.3" y="177.2">per</text>
<text x="69.4" y="175.2">fails</text>
<text x="72.5" y="177.2">TPS62933F</text>
<text x="74.8" y="175.2">to</text>
<text x="77.3" y="179.3">3</text>
<text x="77.8" y="175.2">disconnect</text>
<text x="79.7" y="179.3">and</text>
<text x="84.3" y="179.3">4.</text>
<text x="89.2" y="175.2">the</text>
<text x="50.5" y="181.3">@{&quot;Id&quot;:&quot;ERUZHJLKLQGVTWZJ&quot;,&quot;ObjectType&quot;:2}</text>
<text x="50.5" y="183.4">and</text>
<text x="50.5" y="185.4">@{&quot;Id&quot;:&quot;ERUZHJLKVNBSLBVP&quot;,&quot;ObjectType&quot;:2}</text>
<text x="50.5" y="187.5">are</text>
<text x="50.5" y="189.5">divider</text>
<text x="50.5" y="191.5">midpoint)</text>
<text x="54.7" y="187.5">SHARED</text>
<text x="58" y="189.5">,</text>
<text x="59.8" y="189.5">both</text>
<text x="60.7" y="191.5">--</text>
<text x="63.2" y="187.5">betwee</text>
<text x="65" y="191.5">the</text>
<text x="65.1" y="189.5">EN</text>
<text x="68.8" y="189.5">pins</text>
<text x="69.2" y="191.5">EN</text>
<text x="70.8" y="187.5">U2</text>
<text x="72.8" y="191.5">hysteresis</text>
<text x="73.9" y="189.5">tap</text>
<text x="74.5" y="187.5">and</text>
<text x="78.1" y="189.5">the</text>
<text x="79.1" y="187.5">U3</text>
<text x="82.2" y="189.5">same</text>
<text x="82.8" y="187.5">(single</text>
<text x="83.5" y="191.5">currents</text>
<text x="50.5" y="193.6">are</text>
<text x="50.5" y="195.6">shift</text>
<text x="50.5" y="197.7">conservative</text>
<text x="54.7" y="193.6">summed</text>
<text x="55.9" y="195.6">is</text>
<text x="58.7" y="195.6">well</text>
<text x="63.4" y="197.7">target.</text>
<text x="63.6" y="195.6">within</text>
<text x="63.6" y="193.6">and</text>
<text x="68.3" y="193.6">the</text>
<text x="70.3" y="195.6">budget</text>
<text x="72.4" y="193.6">resulting</text>
<text x="77.9" y="195.6">for</text>
<text x="81.8" y="195.6">this</text>
<text x="81.9" y="193.6">threshold</text>
<text x="144.5" y="219.8">PGOOD:</text>
<text x="144.5" y="221.9">not</text>
<text x="148.7" y="221.9">provide</text>
<text x="152.7" y="219.8">the</text>
<text x="156.7" y="221.9">a</text>
<text x="156.8" y="219.8">TPS62933F</text>
<text x="159" y="221.9">PGOOD</text>
<text x="166.7" y="221.9">output.</text>
<text x="168.6" y="219.8">variant</text>
<text x="175.2" y="221.9">If</text>
<text x="176.3" y="219.8">(SS</text>
<text x="177.7" y="221.9">a</text>
<text x="180" y="221.9">power-good</text>
<text x="180.7" y="219.8">pin)</text>
<text x="185.7" y="219.8">does</text>
<text x="144.5" y="223.9">telemetry</text>
<text x="144.5" y="226">controller,</text>
<text x="154.5" y="223.9">signal</text>
<text x="155.5" y="226">swap</text>
<text x="161.3" y="226">one</text>
<text x="161.4" y="223.9">is</text>
<text x="164.2" y="223.9">required</text>
<text x="165.9" y="226">or</text>
<text x="169" y="226">both</text>
<text x="173.2" y="223.9">for</text>
<text x="174.3" y="226">stages</text>
<text x="177" y="223.9">the</text>
<text x="181.1" y="223.9">flight</text>
<text x="181.7" y="226">to</text>
<text x="144.5" y="228">TPS62933P</text>
<text x="144.5" y="230.1">PGOOD</text>
<text x="144.5" y="232.1">LTC4162's</text>
<text x="152.1" y="230.1">net</text>
<text x="155.4" y="232.1">I2C</text>
<text x="156.2" y="230.1">to</text>
<text x="156.4" y="228">(PG</text>
<text x="159.3" y="230.1">Sheet</text>
<text x="159.6" y="232.1">telemetry</text>
<text x="161" y="228">pin)</text>
<text x="165.7" y="230.1">3.</text>
<text x="165.9" y="228">and</text>
<text x="169.4" y="230.1">For</text>
<text x="169.6" y="232.1">already</text>
<text x="170.5" y="228">route</text>
<text x="173.6" y="230.1">the</text>
<text x="176.6" y="228">an</text>
<text x="177.7" y="230.1">prototype,</text>
<text x="177.8" y="232.1">exposes</text>
<text x="180" y="228">open-drain</text>
<text x="188.4" y="230.1">the</text>
<text x="144.5" y="234.2">input/charger</text>
<text x="144.5" y="236.2">monitoring</text>
<text x="155.8" y="236.2">path.</text>
<text x="158.9" y="234.2">health</text>
<text x="166" y="234.2">and</text>
<text x="170.7" y="234.2">is</text>
<text x="173.5" y="234.2">the</text>
<text x="177.6" y="234.2">primary</text>
</g>
<g font-size="1.3" fill="#840084">
<text x="153.2" y="101.7">4.7µH</text>
<text x="153.2" y="99.6">3.9A</text>
<text x="143.3" y="104.2">X7R</text>
<text x="143.5" y="106.1">0402</text>
<text x="143.5" y="102.1">16V</text>
<text x="143.6" y="107.9">100nF</text>
<text x="153.2" y="103.7">20%</text>
<text x="153.2" y="105.7">39.9mΩ</text>
<text x="336.4" y="104.2">X7R</text>
<text x="336.5" y="106.1">0402</text>
<text x="336.5" y="102.1">16V</text>
<text x="336.6" y="107.9">100nF</text>
<text x="346.7" y="102.4">5.65A</text>
<text x="346.7" y="106.2">6.8µH</text>
<text x="346.7" y="104.5">17.6mΩ</text>
<text x="143.5" y="109.9">C1525</text>
<text x="156.9" y="108.4">C6707914</text>
<text x="336.5" y="109.9">C1525</text>
<text x="350.1" y="108.4">C2041388</text>
<text x="194.6" y="125.1">100</text>
<text x="194.6" y="123">C14663</text>
<text x="199.4" y="125.1">nF</text>
<text x="365" y="124.7">C52306</text>
<text x="375.2" y="124.7">C52306</text>
<text x="385.4" y="125.1">C14663</text>
<text x="39.8" y="127">C1710</text>
<text x="40.2" y="128.9">10nF</text>
<text x="40.2" y="130.8">0805</text>
<text x="50" y="126.9">C1710</text>
<text x="50.5" y="130.5">0805</text>
<text x="50.5" y="128.7">10nF</text>
<text x="60.5" y="129.8">C14663</text>
<text x="60.9" y="131.6">100</text>
<text x="65.7" y="131.6">nF</text>
<text x="71.4" y="130.9">C227714</text>
<text x="151.5" y="130.3">C185339</text>
<text x="168.9" y="129.7">1210</text>
<text x="169.1" y="127.7">22uF</text>
<text x="169.2" y="126.1">C52306</text>
<text x="169.2" y="131.9">X5R</text>
<text x="179.1" y="129.7">1210</text>
<text x="179.3" y="127.7">22uF</text>
<text x="179.3" y="126.1">C52306</text>
<text x="179.4" y="131.9">X5R</text>
<text x="194.6" y="128.8">X7R</text>
<text x="194.6" y="131.1">50</text>
<text x="194.7" y="127">0603</text>
<text x="198.2" y="131.1">V</text>
<text x="232.9" y="126.7">C161280</text>
<text x="233.1" y="128.7">10uF</text>
<text x="233.2" y="130.6">1210</text>
<text x="243.2" y="127.1">C161280</text>
<text x="243.4" y="129">10uF</text>
<text x="243.5" y="130.8">1210</text>
<text x="252.8" y="129.5">100</text>
<text x="252.9" y="127.7">C14663</text>
<text x="253" y="131.4">0603</text>
<text x="257.6" y="129.5">nF</text>
<text x="264.4" y="130.7">C227714</text>
<text x="365" y="128.4">1210</text>
<text x="365.1" y="126.5">22uF</text>
<text x="365.2" y="130.2">X5R</text>
<text x="375.2" y="128.5">1210</text>
<text x="375.4" y="130.4">X5R</text>
<text x="375.5" y="126.6">22uF</text>
<text x="385.4" y="131">X7R</text>
<text x="385.6" y="127.1">100</text>
<text x="385.7" y="129.1">0603</text>
<text x="390.4" y="127.1">nF</text>
<text x="39" y="132.5">±10%</text>
<text x="39.7" y="134.4">X7R</text>
<text x="40.2" y="136.1">50V</text>
<text x="49.9" y="134.3">X7R</text>
<text x="50.3" y="132.4">±10%</text>
<text x="50.4" y="136.1">50V</text>
<text x="60.3" y="135.1">X7R</text>
<text x="60.9" y="133.4">0603</text>
<text x="60.9" y="137.1">50</text>
<text x="64.5" y="137.1">V</text>
<text x="71.7" y="132.6">226kR</text>
<text x="71.8" y="134.5">0603</text>
<text x="71.9" y="136.3">1%</text>
<text x="151.2" y="136">1%</text>
<text x="151.5" y="134.2">±100ppm/℃</text>
<text x="151.7" y="132.3">31.6k</text>
<text x="169.2" y="133.8">25V</text>
<text x="179.4" y="133.8">25V</text>
<text x="233.2" y="134.5">35V</text>
<text x="233.3" y="132.5">X7S</text>
<text x="243.5" y="132.6">X7S</text>
<text x="243.5" y="134.5">35V</text>
<text x="252.9" y="133.3">X7R</text>
<text x="253.1" y="135.4">50</text>
<text x="256.7" y="135.4">V</text>
<text x="264.5" y="132.6">226kR</text>
<text x="264.5" y="137">1%</text>
<text x="264.5" y="134.8">0603</text>
<text x="345.8" y="136.7">100ppm/°C</text>
<text x="345.9" y="134.7">52.3kR</text>
<text x="345.9" y="132.8">C2076738</text>
<text x="365.4" y="132.4">25V</text>
<text x="375.7" y="132.4">25V</text>
<text x="385.3" y="132.8">50</text>
<text x="388.9" y="132.8">V</text>
<text x="85.8" y="140.1">C106862</text>
<text x="85.8" y="143.8">0402</text>
<text x="86" y="142">33</text>
<text x="89.6" y="142">nF</text>
<text x="143" y="140.5">C880254</text>
<text x="143.3" y="142.5">10kΩ</text>
<text x="278.9" y="140.2">C106863</text>
<text x="279.2" y="142.1">33</text>
<text x="279.3" y="143.9">0402</text>
<text x="282.8" y="142.1">nF</text>
<text x="293.5" y="139.9">C5219272</text>
<text x="335.9" y="140.5">C880254</text>
<text x="336" y="142.6">10kΩ</text>
<text x="346" y="138.6">0603</text>
<text x="346.1" y="140.7">1%</text>
<text x="85.7" y="147.7">50</text>
<text x="85.9" y="145.7">X7R</text>
<text x="89.3" y="147.7">V</text>
<text x="143.2" y="144.3">100ppm/°C</text>
<text x="143.3" y="146.3">0603</text>
<text x="143.3" y="148.2">1%</text>
<text x="264.4" y="149.2">0603</text>
<text x="278.9" y="147.5">16</text>
<text x="279.1" y="145.8">X7R</text>
<text x="282.5" y="147.5">V</text>
<text x="336.1" y="144.5">100ppm/°C</text>
<text x="336.1" y="148.7">1%</text>
<text x="336.3" y="146.6">0603</text>
<text x="71.4" y="155.6">0603</text>
<text x="71.4" y="151.4">C227997</text>
<text x="71.5" y="153.4">61.9kR</text>
<text x="264.4" y="151.7">1%</text>
<text x="264.4" y="154.2">61.9kR</text>
<text x="71.5" y="157.5">1%</text>
<text x="264.4" y="156.8">C227997</text>
</g>
<g font-size="1.3" fill="#008484">
<text x="199.3" y="105">+3V3</text>
<text x="392.9" y="105">+5V</text>
<text x="143.5" y="111.8">C8</text>
<text x="153.7" y="108.3">L2</text>
<text x="336.6" y="111.8">C17</text>
<text x="346.7" y="108.3">L3</text>
<text x="100.3" y="114.6">U2</text>
<text x="100.8" y="116.4">VIN</text>
<text x="121.6" y="116.4">BST</text>
<text x="293.4" y="114.6">U3</text>
<text x="293.9" y="116.4">VIN</text>
<text x="314.6" y="116.4">BST</text>
<text x="39.7" y="125">C12</text>
<text x="49.9" y="125">C13</text>
<text x="100.8" y="121.5">EN</text>
<text x="122.4" y="121.5">SW</text>
<text x="169.3" y="124.1">C40</text>
<text x="179.4" y="124.1">C10</text>
<text x="194.6" y="120.5">C11</text>
<text x="232.9" y="123.9">C21</text>
<text x="243.1" y="123.9">C22</text>
<text x="253.4" y="125.7">C23</text>
<text x="293.9" y="121.5">EN</text>
<text x="315.4" y="121.5">SW</text>
<text x="364.9" y="122.8">C18</text>
<text x="375.1" y="122.9">C19</text>
<text x="385.3" y="123.1">C20</text>
<text x="60.4" y="128.1">C14</text>
<text x="71.4" y="128.8">R20</text>
<text x="100.8" y="131.7">RT</text>
<text x="100.8" y="126.6">SS</text>
<text x="121.1" y="131.7">GND</text>
<text x="122.7" y="126.6">FB</text>
<text x="153.4" y="126.6">R21</text>
<text x="264.4" y="128.8">R12</text>
<text x="293.9" y="131.7">RT</text>
<text x="293.9" y="126.6">SS</text>
<text x="314.2" y="131.7">GND</text>
<text x="315.7" y="126.6">FB</text>
<text x="346" y="130.9">R13</text>
<text x="100.3" y="137.5">TPS62933FDRLR</text>
<text x="293.4" y="137.5">TPS62933FDRLR</text>
<text x="85.7" y="138.3">C15</text>
<text x="142.8" y="138.5">R10</text>
<text x="179.6" y="143.1">GND</text>
<text x="278.6" y="138.1">C24</text>
<text x="335.8" y="138.5">R14</text>
<text x="372.6" y="143.1">GND</text>
<text x="47.5" y="148.2">GND</text>
<text x="71.4" y="149.2">R11</text>
<text x="264.4" y="146.6">R15</text>
<text x="67.8" y="166">GND</text>
<text x="83.1" y="163.4">GND</text>
<text x="131.3" y="163.4">GND</text>
<text x="138.9" y="163.4">GND</text>
<text x="240.5" y="166">GND</text>
<text x="260.9" y="166">GND</text>
<text x="276.1" y="163.4">GND</text>
<text x="324.4" y="163.4">GND</text>
<text x="332" y="163.4">GND</text>
</g>
<g font-size="1.3">
<text x="26.7" y="115.2">VOUT_PP</text>
<text x="219.7" y="115.2">VOUT_PP</text>
</g>
</svg>
